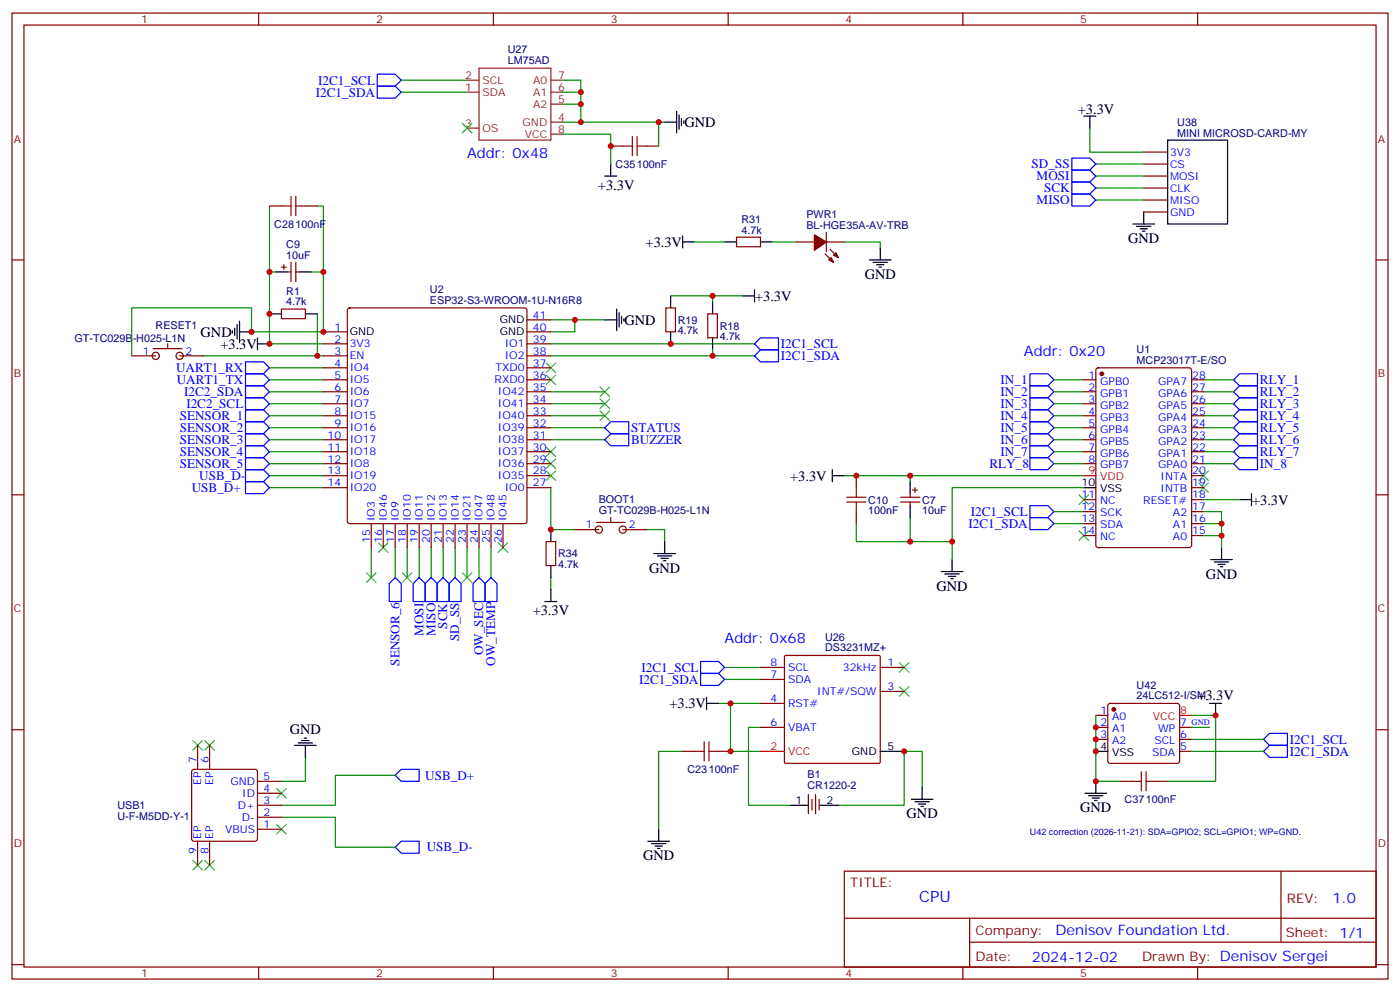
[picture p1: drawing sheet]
<svg xmlns="http://www.w3.org/2000/svg" width="412mm" height="292mm" viewBox="0 0 412 292" stroke-linecap="round" stroke-linejoin="round" font-family="sans-serif">
<g fill="none" stroke="#870000" stroke-width=".35">
<path d="M3.5 3.8h405.4v284.4h-405.4zM7.1 7.4h398.2v277.3h-398.2zM76.2 3.8v3.6M145.3 3.8v3.6M214.5 3.8v3.6M283.6 3.8v3.6M352.8 3.8v3.6M179.9 43h3.5M190.5 43h3.5M336.9 44.8h7.1M336.9 48.3h7.1M336.9 51.8h7.1"/>
<path d="M336.9 55.4h7.1M336.9 58.9h7.1M3.5 76.5h3.6M79.4 60.6h3.5M82.9 78.6h1.4M83.6 77.9v1.4M85.7 77.2v5.7M87.1 77.2v5.7M90 60.6h3.5M217 69.8h7v2.8h-7zM234.6 71.2h5.3M243.1 74.8l2.4 2.4"/>
<path d="M243.4 71.2h5.3M243.4 68.4v5.6M244.5 73.3l2.4 2.5M336.9 62.4h7.1M405.3 76.5h3.6M82.9 91h7.1v2.8h-7.1zM84.7 80h1M87.1 80h1.1M95.2 97.7h7.1M102.5 90.8l.5-.2h51.5l.5 .2 .2 .5v62.1l-.2 .5-.5 .2h-51.5l-.5-.2-.2-.5v-62.1zM155.2 94.2h7.1M155.2 97.7h7.1"/>
<path d="M196.1 90.6h2.9v7.1h-2.9zM208.5 92.4h2.8v7h-2.8zM38.8 104.7h7.1M45.2 102.6h8.4M49.4 101.2v1.4M52.9 104.7h7.1M95.2 104.7h7.1M95.2 118.9h7.1M95.2 115.3h7.1M95.2 111.8h7.1M95.2 108.3h7.1M95.2 101.2h7.1"/>
<path d="M155.2 104.7h7.1M155.2 118.9h7.1M155.2 115.3h7.1M155.2 111.8h7.1M155.2 108.3h7.1M155.2 101.2h7.1M319.3 118.9h3.5M319.3 115.3h3.5M319.3 111.8h3.5M323 108.5l.5-.2h26.8l.7 .4v51.8l-.4 .6-27.1 .1-.7-.5v-51.7zM351 118.9h3.5M351 115.3h3.5"/>
<path d="M351 111.8h3.5M95.2 136.5h7.1M95.2 133h7.1M95.2 129.4h7.1M95.2 125.9h7.1M95.2 122.4h7.1M155.2 136.5h7.1M155.2 133h7.1M155.2 129.4h7.1M155.2 125.9h7.1M155.2 122.4h7.1M319.3 136.5h3.5"/>
<path d="M319.3 133h3.5M319.3 129.4h3.5M319.3 125.9h3.5M319.3 122.4h3.5M351 136.5h3.5M351 133h3.5M351 129.4h3.5M351 125.9h3.5M351 122.4h3.5M3.5 145.7h3.6M95.2 143.5h7.1M95.2 140h7.1"/>
<path d="M109.4 154.1v7.1M112.9 154.1v7.1M116.4 154.1v7.1M119.9 154.1v7.1M123.5 154.1v7.1M127 154.1v7.1M130.5 154.1v7.1M134.1 154.1v7.1M137.6 154.1v7.1M141.1 154.1v7.1M144.6 154.1v7.1M148.2 154.1v7.1"/>
<path d="M155.2 143.5h7.1M155.2 140h7.1M160.9 159.4h2.8v7.1h-2.8zM169.3 155.9h7.1M175.7 153.8h8.4M179.9 152.4v1.4M183.4 155.9h7.1M252.2 140v3.5M252.2 150.6v3.5M265.3 146.4h5.6M265.3 147.8h5.6M268.1 145.3v1.1"/>
<path d="M268.1 147.8v1M268.8 144.3h1.4M269.5 143.5v1.5M319.3 147.1h3.5M319.3 150.6h3.5M319.3 154.1h3.5M319.3 157.7h3.5M351 143.5h3.5M351 140h3.5M351 147.1h3.5M351 150.6h3.5M351 154.1h3.5"/>
<path d="M351 157.7h3.5M405.3 145.7h3.6M224 196.5h7.1M224 200h7.1M231.1 193.1l.3-.2h27.5l.3 .2 .1 31.2-.2 .3-27.7 .1-.3-.2zM259.3 196.5h7M3.5 214.8h3.6M58.2 219.4v7M61.7 219.4v7M224 207h7.1M224 214.1h7.1M259.3 203.5h7"/>
<path d="M322.8 214.1h3.5M322.8 210.6h3.5M322.8 217.6h3.5M326.6 207.3l.4-.3h19.8l.5 .3 .2 .5v16.2l-.2 .5-.5 .2h-19.8l-.5-.3-.2-.4v-16.2zM347.5 214.1h3.5M347.5 217.6h3.5M405.3 214.8h3.6M56.7 226.7l.4-.3h18l.5 .3 .2 .5v19.7l-.2 .5-.5 .2h-18l-.4-.2-.3-.5v-19.7zM75.8 237h7.1M75.8 233.5h7.1M75.8 230h7.1M201.1 221.2h3.5"/>
<path d="M211.7 221.2h3.5M238.1 233.9v5.6M239.2 235.3v3.1M240.2 233.9v5.6M241.3 235.3v3.1M329.8 230h3.6M340.4 230h3.6M347.5 221.2h3.5M58.2 247.6v7.1M61.7 247.6v7.1M75.8 244.1h7.1M75.8 240.6h7.1"/>
<path d="M248.7 256.4h156.6v28.3h-156.6zM377.3 256.5v20.8M248.7 270.3h156.5M285.6 277.3h119.6M285.6 270.3v14.1M3.5 284h3.6M76.2 284.7v3.5M145.3 284.7v3.5M214.5 284.7v3.5M283.6 284.7v3.5M352.8 284.7v3.5M405.3 284h3.6"/>
<circle cx="45.9" cy="104.7" r="1.06"/>
<circle cx="52.9" cy="104.7" r="1.06"/>
<circle cx="176.4" cy="155.9" r="1.06"/>
<circle cx="183.4" cy="155.9" r="1.06"/>
</g>
<g fill="none" stroke="#00f" stroke-width=".35">
<path d="M111.1 21.8h5.3l1.8 1.8-1.8 1.8h-5.3zM111.1 25.4h5.3l1.8 1.7-1.8 1.8h-5.3zM315.7 53.6h5.3l1.8 1.8-1.8 1.7h-5.3zM315.7 50.1h5.3l1.8 1.7-1.8 1.8h-5.3zM315.7 57.1h5.3l1.8 1.8-1.8 1.7h-5.3zM315.7 46.5h5.3l1.8 1.8-1.8 1.8h-5.3zM72.3 113.6h5.3l1.8 1.7-1.8 1.8h-5.3zM72.3 117.1h5.3l1.8 1.8-1.8 1.7h-5.3zM72.3 106.5h5.3l1.8 1.8-1.8 1.7h-5.3zM72.3 110h5.3l1.8 1.8-1.8 1.8h-5.3zM222.2 104.7l1.8-1.7h5.3v3.5h-5.3zM222.2 101.2l1.8-1.8h5.3v3.6h-5.3z"/>
<path d="M303.4 113.6h5.3l1.7 1.7-1.7 1.8h-5.3zM303.4 117.1h5.3l1.7 1.8-1.7 1.7h-5.3zM303.4 110h5.3l1.7 1.8-1.7 1.8h-5.3zM363.4 118.9l1.7-1.8h5.3v3.5h-5.3zM365.1 110h5.3v3.6h-5.3l-1.7-1.8zM365.1 113.6h5.3v3.5h-5.3l-1.7-1.8zM72.3 134.7h5.3l1.8 1.8-1.8 1.8h-5.3zM72.3 131.2h5.3l1.8 1.8-1.8 1.7h-5.3zM72.3 127.7h5.3l1.8 1.7-1.8 1.8h-5.3zM72.3 124.1h5.3l1.8 1.8-1.8 1.8h-5.3zM72.3 120.6h5.3l1.8 1.8-1.8 1.7h-5.3zM72.3 138.3h5.3l1.8 1.7-1.8 1.8h-5.3z"/>
<path d="M178.2 125.9l1.7-1.8h5.3v3.6h-5.3zM178.2 129.4l1.7-1.7h5.3v3.5h-5.3zM303.4 120.6h5.3l1.7 1.8-1.7 1.7h-5.3zM303.4 124.1h5.3l1.7 1.8-1.7 1.8h-5.3zM303.4 127.7h5.3l1.7 1.7-1.7 1.8h-5.3zM303.4 131.2h5.3l1.7 1.8-1.7 1.7h-5.3zM303.4 134.7h5.3l1.7 1.8-1.7 1.8h-5.3zM363.4 125.9l1.7-1.8h5.3v3.6h-5.3zM363.4 133l1.7-1.8h5.3v3.5h-5.3zM365.1 120.6h5.3v3.5h-5.3l-1.7-1.7zM365.1 127.7h5.3v3.5h-5.3l-1.7-1.8zM365.1 134.7h5.3v3.6h-5.3l-1.7-1.8z"/>
<path d="M72.3 141.8h5.3l1.8 1.7-1.8 1.8h-5.3zM303.4 152.4h5.3l1.7 1.7-1.7 1.8h-5.3zM303.4 148.8h5.3l1.7 1.8-1.7 1.8h-5.3zM116.4 170l1.8 1.8v5.3h-3.5v-5.3zM123.5 170l1.7 1.8v5.3h-3.5v-5.3zM127 170l1.8 1.8v5.3h-3.6v-5.3zM130.5 170l1.8 1.8v5.3h-3.5v-5.3zM134.1 170l1.7 1.8v5.3h-3.5v-5.3zM141.1 170l1.8 1.8v5.3h-3.6v-5.3zM144.6 170l1.8 1.8v5.3h-3.5v-5.3zM206.4 198.2h5.3l1.7 1.8-1.7 1.8h-5.3zM206.4 194.7h5.3l1.7 1.8-1.7 1.7h-5.3z"/>
<path d="M372.2 217.6l1.7-1.7h5.3v3.5h-5.3zM118.2 226.4h5.3v3.6h-5.3l-1.8-1.8zM372.2 221.2l1.7-1.8h5.3v3.5h-5.3zM118.2 247.6h5.3v3.5h-5.3l-1.8-1.7z"/>
</g>
<g fill="none" stroke="#3c3" stroke-width=".35">
<path d="M136.2 36.3l2.8 2.8M139 36.3l-2.8 2.8M160.9 110.4l2.8 2.8M160.9 106.9l2.8 2.8M163.7 110.4l-2.8 2.8M163.7 106.9l-2.8 2.8M176.7 113.9l2.9 2.8M176.7 117.4l2.9 2.9M179.6 113.9l-2.9 2.8M179.6 117.4l-2.9 2.9M160.9 131.6l2.8 2.8M160.9 135.1l2.8 2.8"/>
<path d="M160.9 138.6l2.8 2.8M163.7 131.6l-2.8 2.8M163.7 135.1l-2.8 2.8M163.7 138.6l-2.8 2.8M176.7 121l2.9 2.8M179.6 121l-2.9 2.8M353.1 138.6l2.9 2.8M356 138.6l-2.9 2.8M111.5 159.8l2.8 2.8M114.3 159.8l-2.8 2.8M146.8 159.8l2.8 2.8M149.6 159.8l-2.8 2.8"/>
<path d="M317.9 145.7l2.8 2.8M317.9 156.2l2.8 2.9M320.7 145.7l-2.8 2.8M320.7 156.2l-2.8 2.9M353.1 142.1l2.9 2.9M356 142.1l-2.9 2.9M107.9 168.6l2.9 2.8M110.8 168.6l-2.9 2.8M118.5 168.6l2.9 2.8M121.4 168.6l-2.9 2.8M136.2 168.6l2.8 2.8M139 168.6l-2.8 2.8"/>
<path d="M264.9 195.1l2.9 2.8M267.8 195.1l-2.9 2.8M56.8 218l2.8 2.8M59.6 218l-2.8 2.8M60.3 218l2.8 2.8M63.1 218l-2.8 2.8M264.9 202.1l2.9 2.8M267.8 202.1l-2.9 2.8M81.5 232.1l2.8 2.8M84.3 232.1l-2.8 2.8M56.8 253.3l2.8 2.8M59.6 253.3l-2.8 2.8"/>
<path d="M60.3 253.3l2.8 2.8M63.1 253.3l-2.8 2.8M81.5 242.7l2.8 2.8M84.3 242.7l-2.8 2.8"/>
</g>
<g fill="none" stroke="#000" stroke-width=".35">
<path d="M195.8 35.9h3.5M199.3 32.8v6.3M200 33.8v4.3M200.7 34.9v2.1M201.4 35.6v.7M319.3 34.2h3.5M321 34.2v3.5M178.2 51.8h3.5M179.9 48.3v3.5M344 41.2h17.6v24.7h-17.6zM201.1 71.2h3.5M201.1 69.5v3.5"/>
<path d="M213.4 71.2h3.6M224 71.2h3.5M256.1 76.5h6.4M257.2 77.2h4.2M258.2 77.9h2.1M258.9 78.6h.7M259.3 73v3.5M333.7 65.9h6.4M334.8 66.6h4.2M335.8 67.3h2.2M336.5 68.1h.8M336.9 62.4v3.5"/>
<path d="M68.4 97.3v.7M69.1 96.6v2.1M69.8 95.6v4.2M70.6 97.7h3.5M70.6 94.5v6.4M75.8 99.4v3.6M79.4 92.4h3.5M81.1 80h3.6M88.2 80h3.5M90 92.4h3.5M178.2 94.2h3.5M181.7 91v6.3"/>
<path d="M182.4 92v4.3M183.1 93.1v2.1M183.8 93.8v.7M197.6 87.1v3.5M197.6 97.7v3.5M209.9 88.9v3.5M209.9 99.4v3.6M218.7 87.1h3.5M222.2 85.3v3.6M75.8 101.2h3.6M245.2 138.3v3.5M162.3 155.9v3.5"/>
<path d="M195.8 159.4v3.5M245.2 140h3.5M268.1 141.8v3.5M268.1 148.8v3.6M319.3 143.5h3.5M365.1 147.1h3.6M368.7 145.3v3.5M160.5 177.1h3.5M162.3 166.5v3.5M162.3 173.5v3.6M192.6 162.9h6.4M193.7 163.7h4.2"/>
<path d="M194.7 164.4h2.1M195.4 165.1h.7M277.3 168.2h6.3M278.3 168.9h4.3M279.4 169.7h2.1M280.1 170.4h.7M280.5 164.7v3.5M356.7 164.7h6.3M357.7 165.4h4.2M358.8 166.1h2.1M359.5 166.8h.7M359.8 161.2v3.5"/>
<path d="M86.8 219.4h6.3M87.8 218.7h4.3M88.9 218h2.1M89.6 217.3h.7M90 219.4v3.5M208.1 207h3.6M208.1 205.3v3.5M356.3 207h3.5M358.1 207v3.6M232.8 237h5.3M241.7 237h5.2M259.3 221.2h7"/>
<path d="M268.5 235.3h6.3M269.5 236h4.3M270.6 236.7h2.1M271.3 237.4h.7M271.6 231.7v3.6M319.6 233.5h6.4M320.7 234.2h4.2M321.7 234.9h2.1M322.4 235.6h.7M322.8 221.2h3.5M322.8 230v3.5M190.9 247.6h6.3"/>
<path d="M191.9 248.3h4.2M193 249h2.1M193.7 249.7h.7M194 244.1v3.5"/>
</g>
<g fill="none" stroke="#008700" stroke-width=".35">
<path d="M118.2 23.6h19.4M118.2 27.1h19.4M165.8 39.5h14.1v8.8M165.8 23.6h5.3v12.3M165.8 27.1h5.3M165.8 35.9h30M165.8 30.7h5.3M194 35.9v7.1M321 37.7v7.1h15.9M322.8 55.4h14.1M322.8 51.8h14.1M322.8 58.9h14.1"/>
<path d="M322.8 48.3h14.1M79.4 60.6v19.4M93.5 60.6h1.7v19.4M204.6 71.2h8.8M227.5 71.2h7.1M248.7 71.2h10.6v1.8M81.1 80h-1.7v21.2h15.8M91.7 80h3.5v17.7h-21.1v-7.1h-35.3v14.1M93.5 92.4v12.3h1.7M162.3 94.2h15.9M169.3 94.2v3.5h-7M197.6 87.1h21.1"/>
<path d="M209.9 87.1v1.8M60 104.7h33.5M79.4 118.9h15.8M79.4 115.3h15.8M79.4 108.3h15.8M79.4 111.8h15.8M162.3 104.7h59.9M162.3 101.2h59.9M162.3 118.9h15.9M162.3 115.3h15.9M209.9 103v1.7M310.4 118.9h8.9"/>
<path d="M310.4 115.3h8.9M310.4 111.8h8.9M354.5 118.9h8.9M354.5 115.3h8.9M354.5 111.8h8.9M79.4 125.9h15.8M79.4 122.4h15.8M79.4 136.5h15.8M79.4 133h15.8M79.4 129.4h15.8M162.3 125.9h15.9M162.3 122.4h15.9"/>
<path d="M162.3 129.4h15.9M310.4 125.9h8.9M310.4 122.4h8.9M310.4 136.5h8.9M310.4 133h8.9M310.4 129.4h8.9M354.5 125.9h8.9M354.5 122.4h8.9M354.5 136.5h8.9M354.5 133h8.9M354.5 129.4h8.9M79.4 143.5h15.8"/>
<path d="M79.4 140h15.8M162.3 143.5v12.4h7M190.5 155.9h5.3v3.5M248.7 140h70.6M252.2 154.1v5.3h28.3M268.1 140v1.8M268.1 152.4v7M310.4 154.1h8.9M310.4 150.6h8.9M319.3 143.5h-38.8v21.2M354.5 150.6h5.3v10.6M354.5 154.1h5.3"/>
<path d="M354.5 157.7h5.3M354.5 147.1h10.6M109.4 161.2v8.8M116.4 161.2v8.8M119.9 161.2v8.8M123.5 161.2v8.8M127 161.2v8.8M130.5 161.2v8.8M134.1 161.2v8.8M137.6 161.2v8.8M141.1 161.2v8.8M144.6 161.2v8.8"/>
<path d="M162.3 170v3.5M213.4 200h10.6M213.4 196.5h10.6M211.7 207h12.3M215.2 207v14.2h8.8M224 214.1h-3.5v22.9h12.3M322.8 210.6v19.4h7M351 210.6h7.1v19.4h-14.1M351 217.6h21.2M90 222.9v7.1h-7.1M116.4 228.2h-17.6v8.8h-15.9M201.1 221.2h-7.1v22.9"/>
<path d="M271.6 231.7v-10.5h-5.3v15.8h-19.4M351 221.2h21.2M82.9 240.6h15.9v8.8h17.6"/>
</g>
<g fill="none" stroke="#a10000" stroke-width=".35">
<path d="M85.7 57.8v5.7M87.1 57.8v5.7M183.4 43h2.9M186.3 40.2v5.6M187.7 43h2.8M187.7 40.2v5.6M82.9 60.6h2.8M87.1 60.6h2.9M249.4 146.4h5.7M249.4 147.8h5.7M252.2 143.5v2.9M252.2 147.8v2.8"/>
<path d="M207.4 218.3v5.7M208.8 218.3v5.7M204.6 221.2h2.8M208.8 221.2h2.9M333.4 230h2.8M336.2 227.2v5.6M337.6 230h2.8M337.6 227.2v5.6"/>
</g>
<g fill="#870000" stroke="#870000" stroke-width=".35">
<path d="M245.5 75.1l.7-.7 .7 1.4z"/>
<path d="M244.1 76.5l.7-.7 .7 1.4z"/>
<path d="M239.9 69.1l3.5 2.1-3.5 2.5z"/>
<circle cx="324.6" cy="110" r=".53"/>
<circle cx="328.1" cy="208.8" r=".53"/>
</g>
<path d="M319.3 140h3.5M347.5 210.6h3.5M224 221.2h7.1" fill="none" stroke="#f00" stroke-width=".35"/>
<path d="M137.6 23.6h3.5M137.6 27.1h3.5M137.6 37.7h3.5M141.1 20.1h21.2v21.1h-21.2zM162.3 23.6h3.5M162.3 27.1h3.5M162.3 30.7h3.5M162.3 35.9h3.5M162.3 39.5h3.5" fill="none" stroke="#8c2424" stroke-width=".35"/>
<g fill="#c00">
<circle cx="74.1" cy="97.7" r=".88"/>
<circle cx="93.5" cy="104.7" r=".88"/>
<circle cx="162.3" cy="155.9" r=".88"/>
<circle cx="95.3" cy="80" r=".88"/>
<circle cx="79.4" cy="80" r=".88"/>
<circle cx="95.3" cy="97.7" r=".88"/>
<circle cx="79.4" cy="92.4" r=".88"/>
<circle cx="79.4" cy="101.2" r=".88"/>
<circle cx="169.3" cy="94.2" r=".88"/>
<circle cx="252.2" cy="140" r=".88"/>
<circle cx="280.5" cy="159.4" r=".88"/>
<circle cx="268.1" cy="159.4" r=".88"/>
<circle cx="268.1" cy="140" r=".88"/>
<circle cx="359.8" cy="157.7" r=".88"/>
<circle cx="359.8" cy="154.1" r=".88"/>
<circle cx="215.2" cy="221.2" r=".88"/>
<circle cx="266.3" cy="221.2" r=".88"/>
<circle cx="215.2" cy="207" r=".88"/>
<circle cx="171.1" cy="35.9" r=".88"/>
<circle cx="171.1" cy="30.7" r=".88"/>
<circle cx="171.1" cy="27.1" r=".88"/>
<circle cx="179.9" cy="43" r=".88"/>
<circle cx="194" cy="35.9" r=".88"/>
<circle cx="197.6" cy="101.2" r=".88"/>
<circle cx="209.9" cy="104.7" r=".88"/>
<circle cx="209.9" cy="87.1" r=".88"/>
<circle cx="358.1" cy="210.6" r=".88"/>
<circle cx="322.8" cy="230" r=".88"/>
<circle cx="322.8" cy="214.1" r=".88"/>
<circle cx="322.8" cy="217.6" r=".88"/>
<circle cx="322.8" cy="221.2" r=".88"/>
</g>
<path d="M351 214.1h5.3z" fill="none" stroke="#008700" stroke-width=".35"/>
<text font-size="4.6" fill="#00f" x="270.8" y="265.5">CPU</text>
<g font-size="4.2">
<text x="317.5" y="33.5">+3.3V</text>
<text x="201.6" y="37.4">GND</text>
<text x="176.1" y="55.8">+3.3V</text>
<text x="332.3" y="71.6">GND</text>
<text x="190.2" y="72.6">+3.3V</text>
<text x="254.7" y="82.2">GND</text>
<text x="222.4" y="88.5">+3.3V</text>
<text x="184" y="95.6">GND</text>
<text x="59.1" y="99.1">GND</text>
<text x="64.9" y="102.7">+3.3V</text>
<text x="232.8" y="141.4">+3.3V</text>
<text x="368.8" y="148.5">+3.3V</text>
<text x="191.2" y="168.6">GND</text>
<text x="275.9" y="173.9">GND</text>
<text x="355.2" y="170.4">GND</text>
<text x="156.9" y="181">+3.3V</text>
<text x="197.2" y="208.4">+3.3V</text>
<text x="352.7" y="206">+3.3V</text>
<text x="85.4" y="216.2">GND</text>
<text x="318.2" y="239.1">GND</text>
<text x="267.1" y="240.9">GND</text>
<text x="189.4" y="253.3">GND</text>
</g>
<g font-size="4.2" fill="#00f">
<text x="137.6" y="46.5">Addr: 0x48</text>
<text x="301.6" y="104.7">Addr: 0x20</text>
<text x="213.4" y="189.4">Addr: 0x68</text>
<text x="392.5" y="265.7">1.0</text>
<text x="310.9" y="275.3">Denisov Foundation Ltd.</text>
<text x="304" y="283.1">2024-12-02</text>
</g>
<g font-size="3.9" fill="#00f">
<text x="93" y="28.4">I2C1_SDA</text>
<text x="93.7" y="24.9">I2C1_SCL</text>
<text x="303.9" y="49.5">SD_SS</text>
<text x="305.4" y="53.1">MOSI</text>
<text x="307.5" y="56.6">SCK</text>
<text x="305.4" y="60.1">MISO</text>
<text x="230" y="106">I2C1_SDA</text>
<text x="230" y="102.5">I2C1_SCL</text>
<text x="51.9" y="109.5">UART1_RX</text>
<text x="52.1" y="113">UART1_TX</text>
<text x="294.7" y="113">IN_1</text>
<text x="371.1" y="113">RLY_1</text>
<text x="54.2" y="116.6">I2C2_SDA</text>
<text x="294.7" y="116.6">IN_2</text>
<text x="371.1" y="116.6">RLY_2</text>
<text x="52.9" y="123.6">SENSOR_1</text>
<text x="54.9" y="120.1">I2C2_SCL</text>
<text x="294.7" y="120.1">IN_3</text>
<text x="294.7" y="123.6">IN_4</text>
<text x="371.1" y="120.1">RLY_3</text>
<text x="371.1" y="123.6">RLY_4</text>
<text x="52.9" y="130.7">SENSOR_3</text>
<text x="52.9" y="127.2">SENSOR_2</text>
<text x="185.9" y="127.3">STATUS</text>
<text x="185.9" y="130.8">BUZZER</text>
<text x="294.7" y="127.2">IN_5</text>
<text x="294.7" y="130.7">IN_6</text>
<text x="371.1" y="127.2">RLY_5</text>
<text x="371.1" y="130.7">RLY_6</text>
<text x="52.9" y="137.7">SENSOR_5</text>
<text x="52.9" y="134.2">SENSOR_4</text>
<text x="291.5" y="137.7">RLY_8</text>
<text x="294.7" y="134.2">IN_7</text>
<text x="371.1" y="134.2">RLY_7</text>
<text x="371.1" y="137.7">IN_8</text>
<text x="58.7" y="141.3">USB_D-</text>
<text x="56.5" y="144.8">USB_D+</text>
<text x="285.3" y="155.4">I2C1_SDA</text>
<text x="286" y="151.9">I2C1_SCL</text>
<text x="131.8" y="185.1" transform="rotate(-90 131.8 185.1)">SCK</text>
<text x="124.7" y="187.2" transform="rotate(-90 124.7 187.2)">MOSI</text>
<text x="128.2" y="187.2" transform="rotate(-90 128.2 187.2)">MISO</text>
<text x="135.3" y="188.6" transform="rotate(-90 135.3 188.6)">SD_SS</text>
<text x="117.7" y="196" transform="rotate(-90 117.7 196)">SENSOR_6</text>
<text x="142.3" y="192.8" transform="rotate(-90 142.3 192.8)">OW_SEC</text>
<text x="145.9" y="196" transform="rotate(-90 145.9 196)">OW_TEMP</text>
<text x="188.9" y="197.7">I2C1_SCL</text>
<text x="188.3" y="201.3">I2C1_SDA</text>
<text x="379.9" y="219">I2C1_SCL</text>
<text x="379.9" y="222.5">I2C1_SDA</text>
<text x="125.3" y="229.5">USB_D+</text>
<text x="125.7" y="250.6">USB_D-</text>
</g>
<g font-size="3.9" fill="#800">
<text x="250.5" y="261">TITLE:</text>
<text x="379.1" y="265.7">REV:</text>
<text x="287.4" y="275.2">Company:</text>
<text x="378.7" y="275.8">Sheet: 1/1</text>
<text x="287.4" y="282.9">Date:</text>
<text x="336.4" y="283">Drawn By: Denisov Sergei</text>
</g>
<g font-size="3.2" fill="#800">
<text x="41.6" y="6.8">1</text>
<text x="110.8" y="6.8">2</text>
<text x="179.9" y="6.8">3</text>
<text x="249.1" y="6.8">4</text>
<text x="318.2" y="6.8">5</text>
<text x="4.1" y="41.9">A</text>
<text x="405.9" y="41.9">A</text>
<text x="4.1" y="111.1">B</text>
<text x="405.9" y="111.1">B</text>
<text x="4.1" y="180.2">C</text>
<text x="405.9" y="180.2">C</text>
<text x="4.1" y="249.4">D</text>
<text x="405.9" y="249.4">D</text>
<text x="41.6" y="287.7">1</text>
<text x="110.8" y="287.7">2</text>
<text x="179.9" y="287.7">3</text>
<text x="249.1" y="287.7">4</text>
<text x="318.2" y="287.7">5</text>
</g>
<g font-size="3.2" fill="#000080">
<text x="149.6" y="15.7">U27</text>
<text x="149.6" y="18.9">LM75AD</text>
<text x="346.8" y="40.2">MINI MICROSD-CARD-MY</text>
<text x="346.8" y="37">U38</text>
<text x="181.3" y="49.4">C35100nF</text>
<text x="218.4" y="65.6">R31</text>
<text x="237.5" y="64.2">PWR1</text>
<text x="80.8" y="67.1">C28100nF</text>
<text x="218.4" y="68.8">4.7k</text>
<text x="237.5" y="67.3">BL-HGE35A-AV-TRB</text>
<text x="84.3" y="76.2">10uF</text>
<text x="84.3" y="73">C9</text>
<text x="84.3" y="89.9">4.7k</text>
<text x="84.3" y="86.8">R1</text>
<text x="126.7" y="89.4">ESP32-S3-WROOM-1U-N16R8</text>
<text x="126.7" y="86.3">U2</text>
<text x="199.7" y="95.3">R19</text>
<text x="22" y="100.6">GT-TC029B-H025-L1N</text>
<text x="45.8" y="96.9">RESET1</text>
<text x="199.7" y="98.5">4.7k</text>
<text x="212" y="100.2">4.7k</text>
<text x="212" y="97.1">R18</text>
<text x="334.8" y="107">MCP23017T-E/SO</text>
<text x="334.8" y="103.8">U1</text>
<text x="176.4" y="148">BOOT1</text>
<text x="255.8" y="148.2">C10</text>
<text x="271.6" y="148.2">C7</text>
<text x="176.4" y="151.2">GT-TC029B-H025-L1N</text>
<text x="255.8" y="151.4">100nF</text>
<text x="271.6" y="151.4">10uF</text>
<text x="164.4" y="167.3">4.7k</text>
<text x="164.4" y="164.1">R34</text>
<text x="243.1" y="191.7">DS3231MZ+</text>
<text x="243.1" y="188.6">U26</text>
<text x="334.8" y="202.7">U42</text>
<text x="334.8" y="205.9">24LC512-I/SM</text>
<text x="202.5" y="227.6">C23100nF</text>
<text x="237.9" y="232.3">CR1220-2</text>
<text x="237.9" y="229.1">B1</text>
<text x="34.6" y="238.2">USB1</text>
<text x="331.3" y="236.4">C37100nF</text>
<text x="34.6" y="241.3">U-F-M5DD-Y-1</text>
</g>
<g font-size="3.2" fill="#8d2323">
<text x="137" y="23.2">2</text>
<text x="164.4" y="23.2">7</text>
<text x="137" y="26.8">1</text>
<text x="142.2" y="24.7">SCL</text>
<text x="142.2" y="28.2">SDA</text>
<text x="157" y="24.7">A0</text>
<text x="157" y="28.2">A1</text>
<text x="164.4" y="26.8">6</text>
<text x="157" y="31.7">A2</text>
<text x="164.4" y="30.3">5</text>
<text x="164.4" y="35.6">4</text>
<text x="137" y="37.4">3</text>
<text x="142.2" y="38.8">OS</text>
<text x="153.9" y="37">GND</text>
<text x="154.6" y="40.5">VCC</text>
<text x="164.4" y="39.1">8</text>
</g>
<g font-size="3.2" fill="#00f">
<text x="344.7" y="45.8">3V3</text>
<text x="344.7" y="49.4">CS</text>
<text x="344.7" y="52.9">MOSI</text>
<text x="344.7" y="56.4">CLK</text>
<text x="344.7" y="59.9">MISO</text>
<text x="344.7" y="63.5">GND</text>
<text x="157" y="93.8">41</text>
<text x="98.5" y="100.9">2</text>
<text x="98.5" y="97.3">1</text>
<text x="157" y="100.9">39</text>
<text x="157" y="97.3">40</text>
<text x="42.1" y="104.4">1</text>
<text x="54.7" y="104.4">2</text>
<text x="98.5" y="107.9">4</text>
<text x="98.5" y="104.4">3</text>
<text x="103" y="105.8">EN</text>
<text x="103" y="102.3">3V3</text>
<text x="148.7" y="105.8">IO2</text>
<text x="148.7" y="102.3">IO1</text>
<text x="157" y="107.9">37</text>
<text x="157" y="104.4">38</text>
<text x="98.5" y="111.4">5</text>
<text x="103" y="112.9">IO5</text>
<text x="103" y="109.3">IO4</text>
<text x="145.7" y="112.9">RXD0</text>
<text x="145.9" y="109.3">TXD0</text>
<text x="157" y="111.4">36</text>
<text x="320.6" y="111.4">1</text>
<text x="324.1" y="113.2">GPB0</text>
<text x="341.2" y="113.2">GPA7</text>
<text x="351.2" y="111.4">28</text>
<text x="98.5" y="118.5">7</text>
<text x="98.5" y="115">6</text>
<text x="103" y="119.9">IO7</text>
<text x="103" y="116.4">IO6</text>
<text x="146.7" y="119.9">IO41</text>
<text x="146.7" y="116.4">IO42</text>
<text x="157" y="118.5">34</text>
<text x="157" y="115">35</text>
<text x="320.6" y="115">2</text>
<text x="320.6" y="118.5">3</text>
<text x="324.1" y="116.7">GPB1</text>
<text x="341.2" y="116.7">GPA6</text>
<text x="351.2" y="118.5">26</text>
<text x="351.2" y="115">27</text>
<text x="98.5" y="125.6">9</text>
<text x="98.5" y="122">8</text>
<text x="103" y="123.4">IO15</text>
<text x="146.7" y="123.4">IO40</text>
<text x="157" y="125.6">32</text>
<text x="157" y="122">33</text>
<text x="320.6" y="122">4</text>
<text x="320.6" y="125.6">5</text>
<text x="324.1" y="120.3">GPB2</text>
<text x="324.1" y="123.8">GPB3</text>
<text x="341.2" y="123.8">GPA4</text>
<text x="341.2" y="120.3">GPA5</text>
<text x="351.2" y="125.6">24</text>
<text x="351.2" y="122">25</text>
<text x="96.5" y="129.1">10</text>
<text x="103" y="130.5">IO17</text>
<text x="103" y="127">IO16</text>
<text x="146.7" y="130.5">IO38</text>
<text x="146.7" y="127">IO39</text>
<text x="157" y="129.1">31</text>
<text x="320.6" y="129.1">6</text>
<text x="324.1" y="127.3">GPB4</text>
<text x="324.1" y="130.8">GPB5</text>
<text x="341.2" y="130.8">GPA2</text>
<text x="341.2" y="127.3">GPA3</text>
<text x="351.2" y="129.1">23</text>
<text x="96.5" y="136.1">12</text>
<text x="96.5" y="132.6">11</text>
<text x="103" y="137.5">IO8</text>
<text x="103" y="134">IO18</text>
<text x="146.7" y="137.5">IO36</text>
<text x="146.7" y="134">IO37</text>
<text x="157" y="136.1">29</text>
<text x="157" y="132.6">30</text>
<text x="320.6" y="132.6">7</text>
<text x="320.6" y="136.1">8</text>
<text x="324.1" y="134.4">GPB6</text>
<text x="324.1" y="137.9">GPB7</text>
<text x="341.2" y="137.9">GPA0</text>
<text x="341.2" y="134.4">GPA1</text>
<text x="351.2" y="136.1">21</text>
<text x="351.2" y="132.6">22</text>
<text x="96.5" y="143.2">14</text>
<text x="96.5" y="139.7">13</text>
<text x="103" y="141.1">IO19</text>
<text x="146.7" y="141.1">IO35</text>
<text x="157" y="143.2">27</text>
<text x="157" y="139.7">28</text>
<text x="341.9" y="141.4">INTA</text>
<text x="351.2" y="143.2">19</text>
<text x="351.2" y="139.7">20</text>
<text x="103" y="144.6">IO20</text>
<text x="148.7" y="144.6">IO0</text>
<text x="318.6" y="146.7">11</text>
<text x="324.1" y="148.5">NC</text>
<text x="336.8" y="148.5">RESET#</text>
<text x="341.9" y="145">INTB</text>
<text x="351.2" y="146.7">18</text>
<text x="110.4" y="153.4" transform="rotate(-90 110.4 153.4)">IO3</text>
<text x="113.9" y="153.4" transform="rotate(-90 113.9 153.4)">IO46</text>
<text x="117.5" y="153.4" transform="rotate(-90 117.5 153.4)">IO9</text>
<text x="121" y="153.4" transform="rotate(-90 121 153.4)">IO10</text>
<text x="124.5" y="153.4" transform="rotate(-90 124.5 153.4)">IO11</text>
<text x="128.1" y="153.4" transform="rotate(-90 128.1 153.4)">IO12</text>
<text x="131.6" y="153.4" transform="rotate(-90 131.6 153.4)">IO13</text>
<text x="135.1" y="153.4" transform="rotate(-90 135.1 153.4)">IO14</text>
<text x="138.6" y="153.4" transform="rotate(-90 138.6 153.4)">IO21</text>
<text x="142.2" y="153.4" transform="rotate(-90 142.2 153.4)">IO47</text>
<text x="145.7" y="153.4" transform="rotate(-90 145.7 153.4)">IO48</text>
<text x="149.2" y="153.4" transform="rotate(-90 149.2 153.4)">IO45</text>
<text x="172.6" y="155.5">1</text>
<text x="185.2" y="155.5">2</text>
<text x="318.6" y="150.2">12</text>
<text x="318.6" y="153.8">13</text>
<text x="324.1" y="152">SCK</text>
<text x="324.1" y="155.5">SDA</text>
<text x="345.5" y="155.5">A1</text>
<text x="345.5" y="152">A2</text>
<text x="351.2" y="153.8">16</text>
<text x="351.2" y="150.2">17</text>
<text x="109" y="159.9" transform="rotate(-90 109 159.9)">15</text>
<text x="112.5" y="159.9" transform="rotate(-90 112.5 159.9)">16</text>
<text x="116.1" y="159.9" transform="rotate(-90 116.1 159.9)">17</text>
<text x="119.6" y="159.9" transform="rotate(-90 119.6 159.9)">18</text>
<text x="123.1" y="159.9" transform="rotate(-90 123.1 159.9)">19</text>
<text x="126.6" y="159.9" transform="rotate(-90 126.6 159.9)">20</text>
<text x="130.2" y="159.9" transform="rotate(-90 130.2 159.9)">21</text>
<text x="133.7" y="159.9" transform="rotate(-90 133.7 159.9)">22</text>
<text x="137.2" y="159.9" transform="rotate(-90 137.2 159.9)">23</text>
<text x="140.8" y="159.9" transform="rotate(-90 140.8 159.9)">24</text>
<text x="144.3" y="159.9" transform="rotate(-90 144.3 159.9)">25</text>
<text x="147.8" y="159.9" transform="rotate(-90 147.8 159.9)">26</text>
<text x="318.6" y="157.3">14</text>
<text x="324.1" y="159.1">NC</text>
<text x="345.5" y="159.1">A0</text>
<text x="351.2" y="157.3">15</text>
<text x="226.9" y="196.1">8</text>
<text x="232.1" y="197.5">SCL</text>
<text x="248.3" y="197.5">32kHz</text>
<text x="261.4" y="196.1">1</text>
<text x="226.9" y="199.6">7</text>
<text x="232.1" y="201">SDA</text>
<text x="261.4" y="203.2">3</text>
<text x="226.9" y="206.7">4</text>
<text x="232.1" y="208.1">RST#</text>
<text x="240.7" y="204.6">INT#/SQW</text>
<text x="226.9" y="213.7">6</text>
<text x="232.1" y="215.2">VBAT</text>
<text x="324.1" y="210.2">1</text>
<text x="324.1" y="213.7">2</text>
<text x="327.6" y="212">A0</text>
<text x="327.6" y="215.5">A1</text>
<text x="341.1" y="215.5">WP</text>
<text x="347.7" y="213.7">7</text>
<text x="324.1" y="217.3">3</text>
<text x="327.6" y="219">A2</text>
<text x="340" y="219">SCL</text>
<text x="347.7" y="220.8">5</text>
<text x="347.7" y="217.3">6</text>
<text x="57.9" y="224.7" transform="rotate(-90 57.9 224.7)">7</text>
<text x="61.4" y="224.7" transform="rotate(-90 61.4 224.7)">6</text>
<text x="339.4" y="222.6">SDA</text>
<text x="59.3" y="231.1" transform="rotate(-90 59.3 231.1)">EP</text>
<text x="62.8" y="231.1" transform="rotate(-90 62.8 231.1)">EP</text>
<text x="67.9" y="231">GND</text>
<text x="77.6" y="233.2">4</text>
<text x="77.6" y="229.6">5</text>
<text x="70.1" y="238.1">D+</text>
<text x="71.4" y="234.6">ID</text>
<text x="77.6" y="236.7">3</text>
<text x="66.3" y="245.1">VBUS</text>
<text x="71.3" y="241.6">D-</text>
<text x="77.6" y="243.7">1</text>
<text x="77.6" y="240.2">2</text>
<text x="57.9" y="251.4" transform="rotate(-90 57.9 251.4)">9</text>
<text x="59.3" y="246.9" transform="rotate(-90 59.3 246.9)">EP</text>
<text x="61.4" y="251.4" transform="rotate(-90 61.4 251.4)">8</text>
<text x="62.8" y="246.9" transform="rotate(-90 62.8 246.9)">EP</text>
</g>
<g font-size="3.2">
<text x="147.2" y="95.2">GND</text>
<text x="103" y="98.7">GND</text>
<text x="147.2" y="98.7">GND</text>
<text x="318.6" y="143.2">10</text>
<text x="324.1" y="145">VSS</text>
<text x="261.4" y="220.8">5</text>
<text x="324.1" y="220.8">4</text>
<text x="251" y="222.2">GND</text>
<text x="327.6" y="222.6">VSS</text>
<text x="234.3" y="236.7">1</text>
<text x="243.4" y="236.7">2</text>
</g>
<g font-size="3.2" fill="#f00">
<text x="320.6" y="139.7">9</text>
<text x="324.1" y="141.4">VDD</text>
<text x="339.6" y="212">VCC</text>
<text x="347.7" y="210.2">8</text>
<text x="226.9" y="220.8">2</text>
<text x="232.1" y="222.2">VCC</text>
</g>
<text font-size="2.6" fill="#0000a6" x="303.4" y="245.9">U42 correction (2026-11-21): SDA=GPIO2; SCL=GPIO1; WP=GND.</text>
<text font-size="2.5" fill="#00f" x="351" y="213.5">GND</text>
</svg>
